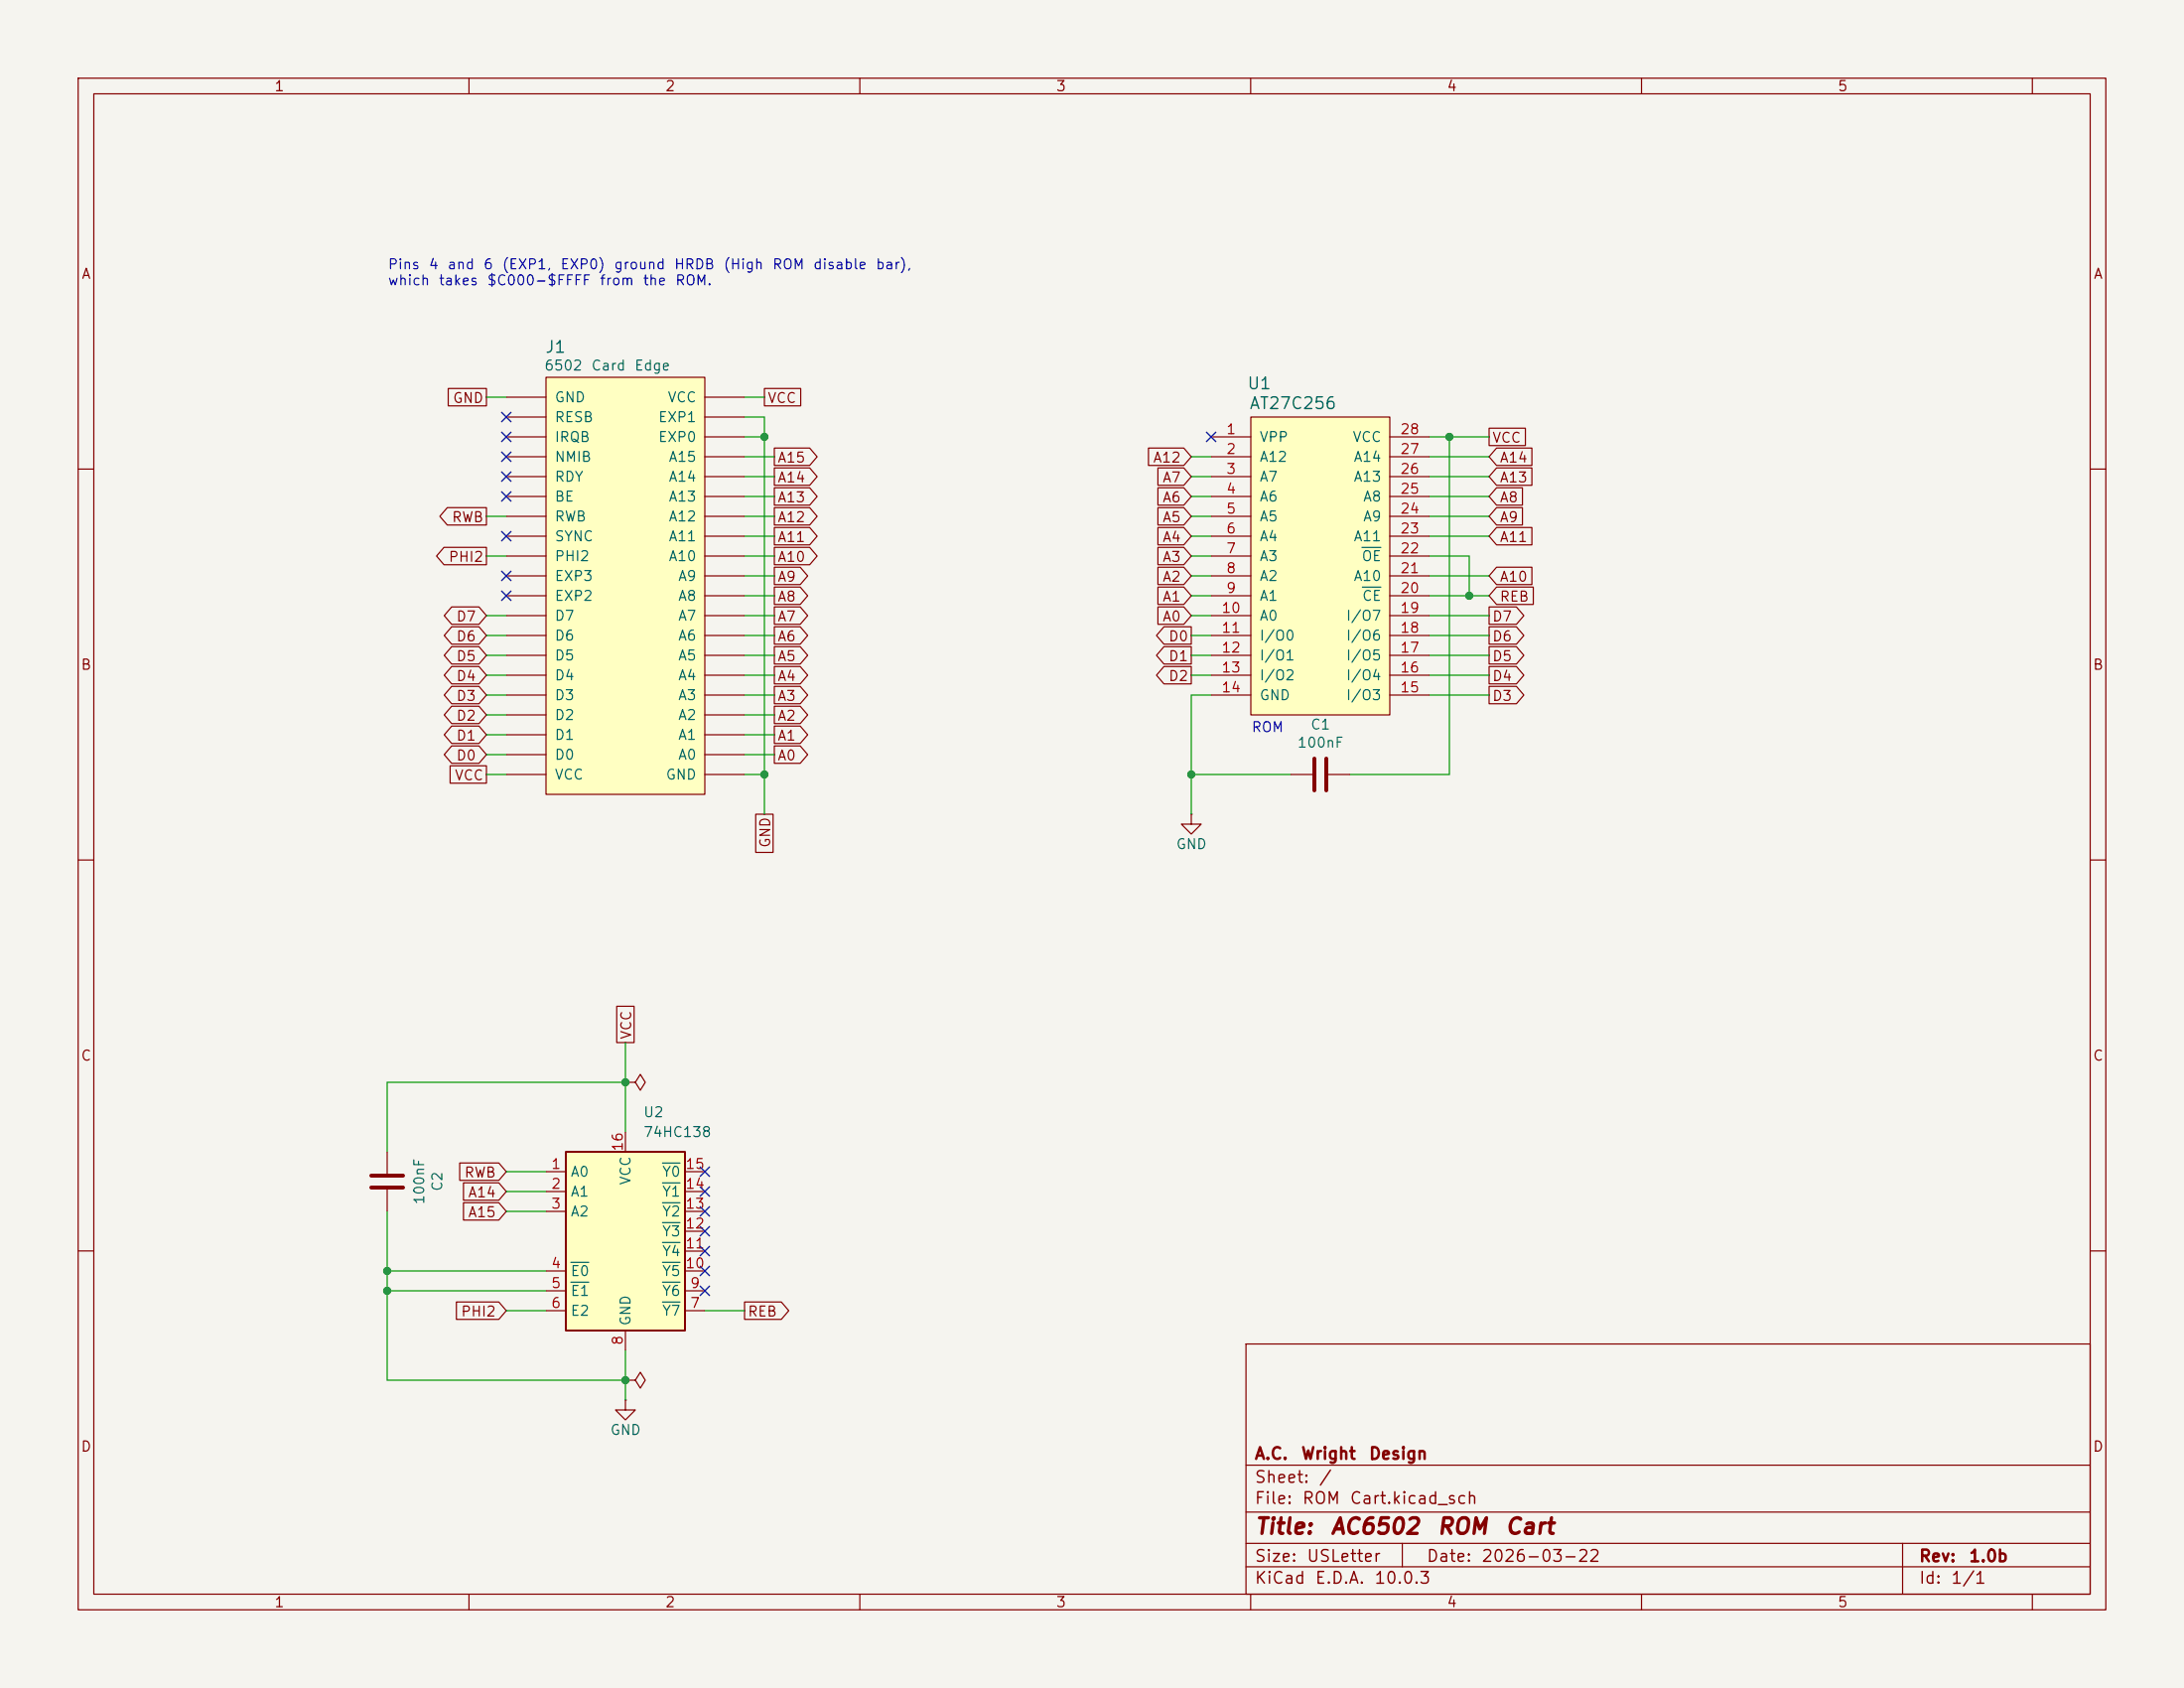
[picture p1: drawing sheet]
<svg xmlns="http://www.w3.org/2000/svg" width="279mm" height="216mm" viewBox="0 0 279 216" stroke-linecap="round" stroke-linejoin="round" font-family="sans-serif">
<path d="M0 0h279.4v215.9h-279.4z" fill="#f5f4ef" stroke="#f5f4ef" stroke-width=".13"/>
<g fill="none" stroke="#840000" stroke-width=".15">
<path d="M10 10h259.4v195.9h-259.4zM12 12h255.4v191.9h-255.4zM60 10v2M110 10v2M160 10v2M210 10v2M260 10v2M10 60h2M267.4 60h2M10 110h2M267.4 110h2M10 160h2"/>
<path d="M80 179.1v1.2h1.3l-1.3 1.3-1.3-1.3h1.3M80 179.1h.1M159.4 171.9h108v32h-108zM267.4 160h2M159.4 197.4h108M159.4 193.4h108M159.4 187.4h108M179.4 197.4v3M243.4 197.4v6.5M60 203.9v2M110 203.9v2M159.4 200.4h108"/>
<path d="M160 203.9v2M210 203.9v2M260 203.9v2"/>
</g>
<path d="M160 53.3h17.8v38.1h-17.8z" fill="#ffffc2"/>
<g fill="none" stroke="#840000" stroke-width=".15">
<path d="M154.9 55.9h5.1M154.9 58.4h5.1M160 53.3h17.8v38.1h-17.8zM177.8 55.9h5.1M177.8 58.4h5.1M154.9 61h5.1M154.9 63.5h5.1M154.9 66h5.1M154.9 68.6h5.1M154.9 71.1h5.1M154.9 73.7h5.1M154.9 76.2h5.1"/>
<path d="M154.9 78.7h5.1M177.8 61h5.1M177.8 63.5h5.1M177.8 66h5.1M177.8 68.6h5.1M177.8 71.1h5.1M177.8 73.7h5.1M177.8 76.2h5.1M177.8 78.7h5.1M154.9 81.3h5.1M154.9 83.8h5.1M154.9 86.4h5.1"/>
<path d="M154.9 88.9h5.1M165.1 99.1h2.8M169.9 99.1h2.8M177.8 81.3h5.1M177.8 83.8h5.1M177.8 86.4h5.1M177.8 88.9h5.1M152.4 104.1v1.3h1.3l-1.3 1.3-1.3-1.3h1.3M152.4 104.1h.1"/>
</g>
<path d="M174.2 70h2.5M174.3 75.1h2.4" fill="none" stroke="#006464" stroke-width=".15"/>
<path d="M168.1 97v4.1M169.7 97v4.1" fill="none" stroke="#840000" stroke-width=".51"/>
<path d="M72.4 147.3h15.2v22.9h-15.2z" fill="#ffffc2"/>
<path d="M72.4 147.3h15.2v22.9h-15.2z" fill="none" stroke="#840000" stroke-width=".25"/>
<g fill="none" stroke="#840000" stroke-width=".15">
<path d="M69.8 149.9h2.6M69.8 152.4h2.6M69.8 154.9h2.6M80 144.8v2.5M87.6 149.9h2.6M87.6 152.4h2.6M87.6 154.9h2.6M87.6 157.5h2.6M69.8 162.6h2.6M69.8 165.1h2.6M69.8 167.6h2.6M80 170.2v2.5"/>
<path d="M87.6 162.6h2.6M87.6 165.1h2.6M87.6 167.6h2.6M87.6 160h2.6"/>
</g>
<path d="M84.7 158.9h2.3M84.7 156.4h2.3M84.7 153.8h2.3M84.7 151.3h2.3M84.7 148.8h2.3M73 161.5h2.3M73 164h2.3M84.7 161.5h2.3M84.7 164h2.3M84.7 166.5h2.3" fill="none" stroke="#006464" stroke-width=".15"/>
<path d="M69.8 48.3h20.4v53.3h-20.4z" fill="#ffffc2"/>
<g fill="none" stroke="#840000" stroke-width=".15">
<path d="M57.3 49.7h4.9v2.2h-4.9zM64.8 58.4h5M64.8 55.9h5M64.8 53.3h5M64.8 50.8h5M69.8 48.3h20.4v53.3h-20.4zM90.2 58.4h5M90.2 55.9h5M90.2 53.3h5M90.2 50.8h5M97.8 49.7h4.6v2.2h-4.6zM99.1 59.8h4.5l.9 1.2-.9 1.1h-4.5z"/>
<path d="M99.1 57.3h4.5l.9 1.1-.9 1.1h-4.5zM146.9 57.3h4.5l1 1.1-1 1.1h-4.5zM148.1 59.8h3.3l1 1.2-1 1.1h-3.3zM190.5 54.8h4.6v2.2h-4.6zM191.5 57.3h4.5v2.2h-4.5l-1-1.1zM191.5 59.8h4.5v2.3h-4.5l-1-1.1zM56.8 70h5.4v2.2h-5.4l-1-1.1zM57.2 64.9h5v2.3h-5l-.9-1.2zM57.8 77.6h3.5l.9 1.1-.9 1.2h-3.5l-1-1.2zM64.8 78.7h5M64.8 76.2h5M64.8 73.7h5"/>
<path d="M64.8 71.1h5M64.8 68.6h5M64.8 66h5M64.8 63.5h5M64.8 61h5M90.2 78.7h5M90.2 76.2h5M90.2 73.7h5M90.2 71.1h5M90.2 68.6h5M90.2 66h5M90.2 63.5h5"/>
<path d="M90.2 61h5M99.1 75.1h3.3l.9 1.1-.9 1.1h-3.3zM99.1 72.5h3.3l.9 1.2-.9 1.1h-3.3zM99.1 77.6h3.3l.9 1.1-.9 1.2h-3.3zM99.1 70h4.5l.9 1.1-.9 1.1h-4.5zM99.1 67.5h4.5l.9 1.1-.9 1.1h-4.5zM99.1 64.9h4.5l.9 1.1-.9 1.2h-4.5zM99.1 62.4h4.5l.9 1.1-.9 1.1h-4.5zM148.1 77.6h3.3l1 1.1-1 1.2h-3.3zM148.1 72.5h3.3l1 1.2-1 1.1h-3.3zM148.1 75.1h3.3l1 1.1-1 1.1h-3.3zM148.1 67.5h3.3l1 1.1-1 1.1h-3.3z"/>
<path d="M148.1 70h3.3l1 1.1-1 1.1h-3.3zM148.1 62.4h3.3l1 1.1-1 1.1h-3.3zM148.1 64.9h3.3l1 1.1-1 1.2h-3.3zM190.5 77.6h3.5l.9 1.1-.9 1.2h-3.5zM191.5 62.4h3.3v2.2h-3.3l-1-1.1zM191.5 75.1h4.7v2.2h-4.7l-1-1.1zM191.5 72.5h4.5v2.3h-4.5l-1-1.1zM191.5 64.9h3.3v2.3h-3.3l-1-1.2zM191.5 67.5h4.5v2.2h-4.5l-1-1.1zM57.6 97.9h4.6v2.3h-4.6zM57.8 87.8h3.5l.9 1.1-.9 1.1h-3.5l-1-1.1zM57.8 82.7h3.5l.9 1.1-.9 1.1h-3.5l-1-1.1z"/>
<path d="M57.8 92.9h3.5l.9 1.1-.9 1.1h-3.5l-1-1.1zM57.8 95.4h3.5l.9 1.1-.9 1.1h-3.5l-1-1.1zM57.8 90.3h3.5l.9 1.1-.9 1.2h-3.5l-1-1.2zM57.8 80.2h3.5l.9 1.1-.9 1.1h-3.5l-1-1.1zM57.8 85.2h3.5l.9 1.2-.9 1.1h-3.5l-1-1.1zM64.8 96.5h5M64.8 94h5M64.8 91.4h5M64.8 88.9h5M64.8 86.4h5M64.8 83.8h5M64.8 81.3h5"/>
<path d="M64.8 99.1h5M90.2 96.5h5M90.2 94h5M90.2 91.4h5M90.2 88.9h5M90.2 86.4h5M90.2 83.8h5M90.2 81.3h5M90.2 99.1h5M99.1 95.4h3.3l.9 1.1-.9 1.1h-3.3zM99.1 92.9h3.3l.9 1.1-.9 1.1h-3.3zM99.1 90.3h3.3l.9 1.1-.9 1.2h-3.3z"/>
<path d="M99.1 87.8h3.3l.9 1.1-.9 1.1h-3.3zM99.1 85.2h3.3l.9 1.2-.9 1.1h-3.3zM99.1 82.7h3.3l.9 1.1-.9 1.1h-3.3zM99.1 80.2h3.3l.9 1.1-.9 1.1h-3.3zM148.9 80.2h3.5v2.2h-3.5l-.9-1.1zM148.9 85.2h3.5v2.3h-3.5l-.9-1.1zM148.9 82.7h3.5v2.2h-3.5l-.9-1.1zM190.5 80.2h3.5l.9 1.1-.9 1.1h-3.5zM190.5 87.8h3.5l.9 1.1-.9 1.1h-3.5zM190.5 82.7h3.5l.9 1.1-.9 1.1h-3.5zM190.5 85.2h3.5l.9 1.2-.9 1.1h-3.5zM96.7 104.1h2.2v4.9h-2.2z"/>
<path d="M78.9 128.7h2.2v4.7h-2.2zM80 138.4h1.3l.6-1 .6 1-.6 1-.6-1M80 138.4h.1M49.5 147.3v2.8M49.5 152.1v2.8M58.8 148.7h5l1 1.2-1 1.1h-5zM59.3 153.8h4.5l1 1.1-1 1.2h-4.5zM59.3 151.3h4.5l1 1.1-1 1.1h-4.5zM58.4 166.5h5.4l1 1.1-1 1.2h-5.4zM80 176.5h1.3l.6-1 .6 1-.6 1-.6-1M80 176.5h.1M95.2 166.5h4.8l.9 1.1-.9 1.2h-4.8z"/>
</g>
<path d="M47.5 150.4h4.1M47.5 151.9h4.1" fill="none" stroke="#840000" stroke-width=".51"/>
<g fill="none" stroke="#009600" stroke-width=".15">
<path d="M62.2 50.8h2.6M95.2 58.4h3.9M95.2 55.9h2.6M95.2 53.3h2.6v50.8M95.2 50.8h2.6M152.4 58.4h2.5M182.9 58.4h7.6M182.9 55.9h7.6M185.4 55.9v43.2h-12.7M62.2 78.7h2.6M62.2 66h2.6M62.2 71.1h2.6"/>
<path d="M95.2 78.7h3.9M95.2 76.2h3.9M95.2 73.7h3.9M95.2 66h3.9M95.2 61h3.9M95.2 63.5h3.9M95.2 68.6h3.9M95.2 71.1h3.9M152.4 78.7h2.5M152.4 76.2h2.5M152.4 73.7h2.5M152.4 66h2.5"/>
<path d="M152.4 61h2.5M152.4 63.5h2.5M152.4 68.6h2.5M152.4 71.1h2.5M182.9 78.7h7.6M182.9 76.2h7.6M182.9 73.7h7.6M182.9 66h7.6M182.9 61h7.6M182.9 63.5h7.6M182.9 71.1h5.1v5.1M182.9 68.6h7.6"/>
<path d="M62.2 99.1h2.6M62.2 86.4h2.6M62.2 83.8h2.6M62.2 88.9h2.6M62.2 81.3h2.6M62.2 91.4h2.6M62.2 94h2.6M62.2 96.5h2.6M95.2 99.1h2.6M95.2 86.4h3.9M95.2 83.8h3.9M95.2 88.9h3.9"/>
<path d="M95.2 81.3h3.9M95.2 91.4h3.9M95.2 94h3.9M95.2 96.5h3.9M152.4 99.1h12.7M152.4 86.4h2.5M152.4 83.8h2.5M152.4 81.3h2.5M154.9 88.9h-2.5v15.2M182.9 86.4h7.6M182.9 83.8h7.6M182.9 88.9h7.6"/>
<path d="M182.9 81.3h7.6M80 138.4h-30.5v8.9M80 133.4v11.4M49.5 154.9v21.6h30.5M64.8 149.9h5M64.8 152.4h5M64.8 154.9h5M49.5 162.6h20.3M49.5 165.1h20.3M64.8 167.6h5M80 172.7v6.4M90.2 167.6h5"/>
</g>
<g fill="none" stroke="#000084" stroke-width=".15">
<path d="M64.2 57.8l1.2 1.2M64.2 55.3l1.2 1.2M64.2 52.7l1.2 1.2M65.4 57.8l-1.2 1.2M65.4 55.3l-1.2 1.2M65.4 52.7l-1.2 1.2M154.3 55.3l1.2 1.2M155.5 55.3l-1.2 1.2M64.2 68l1.2 1.2M64.2 62.9l1.2 1.2M64.2 75.6l1.2 1.2M64.2 73.1l1.2 1.2"/>
<path d="M64.2 60.4l1.2 1.2M65.4 68l-1.2 1.2M65.4 62.9l-1.2 1.2M65.4 75.6l-1.2 1.2M65.4 73.1l-1.2 1.2M65.4 60.4l-1.2 1.2M89.6 154.3l1.2 1.2M89.6 159.4l1.2 1.2M89.6 156.9l1.2 1.2M89.6 149.3l1.2 1.2M89.6 151.8l1.2 1.2M90.8 154.3l-1.2 1.2"/>
<path d="M90.8 159.4l-1.2 1.2M90.8 156.9l-1.2 1.2M90.8 149.3l-1.2 1.2M90.8 151.8l-1.2 1.2M89.6 164.5l1.2 1.2M89.6 162l1.2 1.2M90.8 164.5l-1.2 1.2M90.8 162l-1.2 1.2"/>
</g>
<g fill="#009600" stroke="#009600" stroke-width=".13">
<circle cx="97.8" cy="55.9" r=".46"/>
<circle cx="97.8" cy="99.1" r=".46"/>
<circle cx="152.4" cy="99.1" r=".46"/>
<circle cx="188" cy="76.2" r=".46"/>
<circle cx="185.4" cy="55.9" r=".46"/>
<circle cx="49.5" cy="165.1" r=".46"/>
<circle cx="80" cy="138.4" r=".46"/>
<circle cx="49.5" cy="162.6" r=".46"/>
<circle cx="80" cy="176.5" r=".46"/>
</g>
<g font-size="2" fill="#840000">
<text x="160.4" y="196.7">Title:</text>
<text x="170.1" y="196.7">AC6502</text>
<text x="183.7" y="196.7">ROM</text>
<text x="192.4" y="196.7">Cart</text>
</g>
<g font-size="1.5" fill="#006464">
<text x="69.6" y="45.5">J1</text>
<text x="159.5" y="50.2">U1</text>
<text x="159.7" y="52.7">AT27C256</text>
</g>
<g font-size="1.5" fill="#840000">
<text x="160.4" y="190">Sheet:</text>
<text x="160.4" y="187">A.C.</text>
<text x="166.4" y="187">Wright</text>
<text x="168.6" y="190">/</text>
<text x="175" y="187">Design</text>
<text x="160.4" y="192.7">File:</text>
<text x="166.5" y="192.7">ROM</text>
<text x="172.6" y="192.7">Cart.kicad_sch</text>
<text x="160.4" y="202.9">KiCad</text>
<text x="160.4" y="200.1">Size:</text>
<text x="167.1" y="200.1">USLetter</text>
<text x="168.1" y="202.9">E.D.A.</text>
<text x="175.7" y="202.9">10.0.3</text>
<text x="182.4" y="200.1">Date:</text>
<text x="189.4" y="200.1">2026-03-22</text>
<text x="245.4" y="200.1">Rev:</text>
<text x="245.4" y="202.9">Id:</text>
<text x="249.5" y="202.9">1/1</text>
<text x="251.8" y="200.1">1.0b</text>
</g>
<g font-size="1.3" fill="#840000">
<text x="35" y="12">1</text>
<text x="85" y="12">2</text>
<text x="135" y="12">3</text>
<text x="185" y="12">4</text>
<text x="235" y="12">5</text>
<text x="10.3" y="36">A</text>
<text x="267.7" y="36">A</text>
<text x="57.8" y="51.9">GND</text>
<text x="98.1" y="51.9">VCC</text>
<text x="99.4" y="59.5">A15</text>
<text x="147.4" y="59.5">A12</text>
<text x="190.8" y="56.9">VCC</text>
<text x="191.8" y="59.5">A14</text>
<text x="99.4" y="64.6">A13</text>
<text x="99.4" y="62">A14</text>
<text x="148.6" y="62">A7</text>
<text x="148.6" y="64.6">A6</text>
<text x="191.8" y="62">A13</text>
<text x="191.8" y="64.6">A8</text>
<text x="57.7" y="67.1">RWB</text>
<text x="99.4" y="69.6">A11</text>
<text x="99.4" y="67.1">A12</text>
<text x="148.6" y="69.6">A4</text>
<text x="148.6" y="67.1">A5</text>
<text x="191.8" y="67.1">A9</text>
<text x="191.8" y="69.6">A11</text>
<text x="57.3" y="72.2">PHI2</text>
<text x="99.4" y="77.3">A8</text>
<text x="99.4" y="74.7">A9</text>
<text x="99.4" y="72.2">A10</text>
<text x="148.6" y="74.7">A2</text>
<text x="148.6" y="77.3">A1</text>
<text x="148.6" y="72.2">A3</text>
<text x="191.8" y="77.3">REB</text>
<text x="191.8" y="74.7">A10</text>
<text x="58.3" y="79.8">D7</text>
<text x="58.3" y="82.3">D6</text>
<text x="99.4" y="82.3">A6</text>
<text x="99.4" y="79.8">A7</text>
<text x="148.6" y="79.8">A0</text>
<text x="149.4" y="82.3">D0</text>
<text x="190.8" y="79.8">D7</text>
<text x="190.8" y="82.3">D6</text>
<text x="10.3" y="86">B</text>
<text x="58.3" y="90">D3</text>
<text x="58.3" y="84.9">D5</text>
<text x="58.3" y="87.4">D4</text>
<text x="99.4" y="90">A3</text>
<text x="99.4" y="87.4">A4</text>
<text x="99.4" y="84.9">A5</text>
<text x="149.4" y="87.4">D2</text>
<text x="149.4" y="84.9">D1</text>
<text x="190.8" y="90">D3</text>
<text x="190.8" y="84.9">D5</text>
<text x="190.8" y="87.4">D4</text>
<text x="267.7" y="86">B</text>
<text x="58.3" y="95">D1</text>
<text x="58.3" y="92.5">D2</text>
<text x="99.4" y="95">A1</text>
<text x="99.4" y="92.5">A2</text>
<text x="58.1" y="100.1">VCC</text>
<text x="58.3" y="97.6">D0</text>
<text x="99.4" y="97.6">A0</text>
<text x="98.9" y="108.5" transform="rotate(-90 98.9 108.5)">GND</text>
<text x="10.3" y="136">C</text>
<text x="81.1" y="133" transform="rotate(-90 81.1 133)">VCC</text>
<text x="267.7" y="136">C</text>
<text x="59.3" y="150.9">RWB</text>
<text x="59.8" y="153.5">A14</text>
<text x="59.8" y="156">A15</text>
<text x="58.9" y="168.7">PHI2</text>
<text x="95.6" y="168.7">REB</text>
<text x="10.3" y="186">D</text>
<text x="267.7" y="186">D</text>
<text x="35" y="205.9">1</text>
<text x="85" y="205.9">2</text>
<text x="135" y="205.9">3</text>
<text x="185" y="205.9">4</text>
<text x="235" y="205.9">5</text>
</g>
<g font-size="1.3" fill="#0000c2">
<text x="49.5" y="34.8">Pins</text>
<text x="54.8" y="34.8">4</text>
<text x="57.1" y="34.8">and</text>
<text x="61.8" y="34.8">6</text>
<text x="64.1" y="34.8">(EXP1,</text>
<text x="71.6" y="34.8">EXP0)</text>
<text x="78.4" y="34.8">ground</text>
<text x="86.1" y="34.8">HRDB</text>
<text x="92.5" y="34.8">(High</text>
<text x="98.7" y="34.8">ROM</text>
<text x="103.9" y="34.8">disable</text>
<text x="111.9" y="34.8">bar),</text>
<text x="49.5" y="36.8">which</text>
<text x="56" y="36.8">takes</text>
<text x="62.2" y="36.8">$C000-$FFFF</text>
<text x="76.6" y="36.8">from</text>
<text x="82.2" y="36.8">the</text>
<text x="86.3" y="36.8">ROM.</text>
<text x="160" y="94">ROM</text>
</g>
<g font-size="1.3" fill="#006464">
<text x="69.5" y="47.7">6502</text>
<text x="75.5" y="47.7">Card</text>
<text x="81.1" y="47.7">Edge</text>
<text x="70.9" y="51.8">GND</text>
<text x="85.3" y="51.8">VCC</text>
<text x="70.9" y="56.9">IRQB</text>
<text x="70.9" y="59.4">NMIB</text>
<text x="70.9" y="54.3">RESB</text>
<text x="84.1" y="56.9">EXP0</text>
<text x="84.1" y="54.3">EXP1</text>
<text x="85.4" y="59.4">A15</text>
<text x="161" y="56.9">VPP</text>
<text x="161" y="59.4">A12</text>
<text x="173" y="56.9">VCC</text>
<text x="173.1" y="59.4">A14</text>
<text x="70.9" y="64.5">BE</text>
<text x="70.9" y="61.9">RDY</text>
<text x="85.4" y="64.5">A13</text>
<text x="85.4" y="61.9">A14</text>
<text x="161" y="61.9">A7</text>
<text x="161" y="64.5">A6</text>
<text x="173.1" y="61.9">A13</text>
<text x="174.3" y="64.5">A8</text>
<text x="70.9" y="67">RWB</text>
<text x="70.9" y="69.6">SYNC</text>
<text x="85.4" y="69.6">A11</text>
<text x="85.4" y="67">A12</text>
<text x="161" y="67">A5</text>
<text x="161" y="69.6">A4</text>
<text x="173.1" y="69.6">A11</text>
<text x="174.3" y="67">A9</text>
<text x="70.9" y="77.2">EXP2</text>
<text x="70.9" y="74.6">EXP3</text>
<text x="70.9" y="72.1">PHI2</text>
<text x="85.4" y="72.1">A10</text>
<text x="86.7" y="77.2">A8</text>
<text x="86.7" y="74.6">A9</text>
<text x="161" y="72.1">A3</text>
<text x="161" y="74.6">A2</text>
<text x="161" y="77.2">A1</text>
<text x="173.1" y="74.6">A10</text>
<text x="174.1" y="72.1">OE</text>
<text x="174.2" y="77.2">CE</text>
<text x="70.9" y="82.3">D6</text>
<text x="70.9" y="79.7">D7</text>
<text x="86.7" y="82.3">A6</text>
<text x="86.7" y="79.7">A7</text>
<text x="161" y="79.7">A0</text>
<text x="161" y="82.3">I/O0</text>
<text x="172.1" y="82.3">I/O6</text>
<text x="172.1" y="79.7">I/O7</text>
<text x="70.9" y="89.9">D3</text>
<text x="70.9" y="87.3">D4</text>
<text x="70.9" y="84.8">D5</text>
<text x="86.7" y="89.9">A3</text>
<text x="86.7" y="87.3">A4</text>
<text x="86.7" y="84.8">A5</text>
<text x="161" y="84.8">I/O1</text>
<text x="161" y="87.3">I/O2</text>
<text x="161" y="89.9">GND</text>
<text x="172.1" y="89.9">I/O3</text>
<text x="172.1" y="87.3">I/O4</text>
<text x="172.1" y="84.8">I/O5</text>
<text x="70.9" y="95">D1</text>
<text x="70.9" y="92.4">D2</text>
<text x="86.7" y="95">A1</text>
<text x="86.7" y="92.4">A2</text>
<text x="165.9" y="95.9">100nF</text>
<text x="167.6" y="93.6">C1</text>
<text x="70.9" y="97.5">D0</text>
<text x="70.9" y="100">VCC</text>
<text x="85.1" y="100">GND</text>
<text x="86.7" y="97.5">A0</text>
<text x="150.4" y="108.9">GND</text>
<text x="82.2" y="143.2">U2</text>
<text x="82.2" y="145.8">74HC138</text>
<text x="54.6" y="154.2" transform="rotate(-90 54.6 154.2)">100nF</text>
<text x="56.9" y="152.5" transform="rotate(-90 56.9 152.5)">C2</text>
<text x="72.9" y="150.8">A0</text>
<text x="72.9" y="153.4">A1</text>
<text x="72.9" y="155.9">A2</text>
<text x="81" y="151.7" transform="rotate(-90 81 151.7)">VCC</text>
<text x="84.6" y="155.9">Y2</text>
<text x="84.6" y="153.4">Y1</text>
<text x="84.6" y="150.8">Y0</text>
<text x="84.6" y="161">Y4</text>
<text x="84.6" y="158.5">Y3</text>
<text x="72.9" y="163.5">E0</text>
<text x="72.9" y="166.1">E1</text>
<text x="84.6" y="166.1">Y6</text>
<text x="84.6" y="163.5">Y5</text>
<text x="72.9" y="168.6">E2</text>
<text x="81" y="169.7" transform="rotate(-90 81 169.7)">GND</text>
<text x="84.6" y="168.6">Y7</text>
<text x="78" y="183.9">GND</text>
</g>
<g font-size="1.3" fill="#a90000">
<text x="156.8" y="55.9">1</text>
<text x="156.8" y="58.4">2</text>
<text x="179" y="58.4">27</text>
<text x="179" y="55.9">28</text>
<text x="156.8" y="60.9">3</text>
<text x="156.8" y="63.5">4</text>
<text x="179" y="63.5">25</text>
<text x="179" y="60.9">26</text>
<text x="156.8" y="66">5</text>
<text x="156.8" y="68.6">6</text>
<text x="156.8" y="71.1">7</text>
<text x="179" y="71.1">22</text>
<text x="179" y="68.6">23</text>
<text x="179" y="66">24</text>
<text x="156.8" y="73.6">8</text>
<text x="156.8" y="76.2">9</text>
<text x="179" y="76.2">20</text>
<text x="179" y="73.6">21</text>
<text x="156.2" y="78.7">10</text>
<text x="156.2" y="81.3">11</text>
<text x="156.2" y="83.8">12</text>
<text x="179" y="83.8">17</text>
<text x="179" y="81.3">18</text>
<text x="179" y="78.7">19</text>
<text x="156.2" y="86.3">13</text>
<text x="156.2" y="88.9">14</text>
<text x="179" y="88.9">15</text>
<text x="179" y="86.3">16</text>
<text x="70.4" y="149.8">1</text>
<text x="80" y="147.4" transform="rotate(-90 80 147.4)">16</text>
<text x="87.6" y="149.8">15</text>
<text x="70.4" y="152.4">2</text>
<text x="70.4" y="154.9">3</text>
<text x="87.6" y="154.9">13</text>
<text x="87.6" y="152.4">14</text>
<text x="87.6" y="160">11</text>
<text x="87.6" y="157.5">12</text>
<text x="70.4" y="162.5">4</text>
<text x="70.4" y="165.1">5</text>
<text x="70.4" y="167.6">6</text>
<text x="87.6" y="162.5">10</text>
<text x="88.2" y="167.6">7</text>
<text x="88.2" y="165.1">9</text>
<text x="80" y="172.2" transform="rotate(-90 80 172.2)">8</text>
</g>
</svg>
